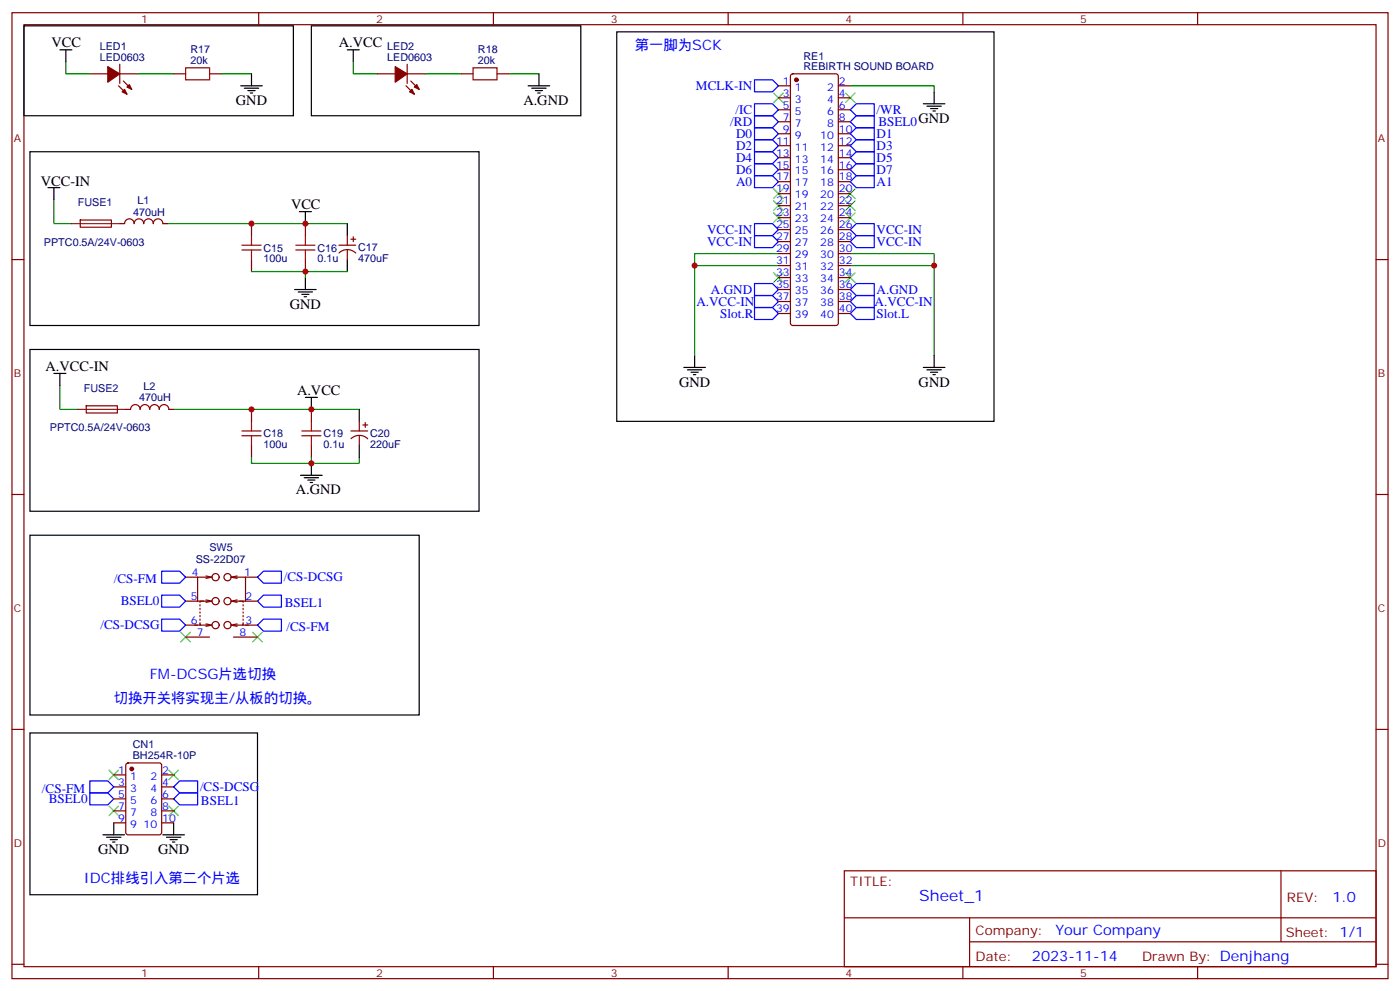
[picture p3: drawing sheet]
<svg xmlns="http://www.w3.org/2000/svg" width="412mm" height="292mm" viewBox="0 0 412 292" stroke-linecap="round" stroke-linejoin="round" font-family="sans-serif">
<g fill="none" stroke="#870000" stroke-width=".35">
<path d="M3.5 3.7h405.4v284.4h-405.4zM7.1 7.3h398.2v277.3h-398.2zM35.3 18.9v5.7M76.2 3.7v3.6M119.9 18.9v5.7M145.3 3.7v3.6M214.5 3.7v3.6M283.6 3.7v3.6M352.8 3.7v3.6M26.5 21.7h5.2M34.9 25.3l2.5 2.4M35.3 21.7h5.3"/>
<path d="M36.3 23.8l2.5 2.5M51.2 21.7h3.5M61.7 21.7h3.6M111.1 21.7h5.3M119.6 25.3l2.5 2.4M119.9 21.7h5.3M121 23.8l2.5 2.5M135.8 21.7h3.5M146.4 21.7h3.5M229.3 25.3h3.5M229.3 28.8h3.5M229.3 32.3h3.5"/>
<path d="M229.3 35.8h3.5M229.3 39.4h3.5M233.1 21.9l.4-.2h12.7l.5 .2 .2 .5v72.7l-.2 .5-.5 .2h-12.7l-.5-.2-.2-.5v-72.7zM246.9 25.3h3.6M246.9 28.8h3.6M246.9 32.3h3.6M246.9 35.8h3.6M246.9 39.4h3.6M229.3 42.9h3.5M229.3 46.4h3.5M229.3 50h3.5M229.3 53.5h3.5"/>
<path d="M229.3 57h3.5M246.9 42.9h3.6M246.9 46.4h3.6M246.9 50h3.6M246.9 53.5h3.6M246.9 57h3.6M3.5 76.4h3.6M23.6 64.8h9.2v2.1h-9.1zM35.3 65.8h1.4a1.41 1.41 0 0 1 1.4-1.4 1.41 1.41 0 0 1 1.4 1.4 1.41 1.41 0 0 1 1.4-1.4 1.41 1.41 0 0 1 1.4 1.4 1.41 1.41 0 0 1 1.4-1.4 1.41 1.41 0 0 1 1.5 1.4 1.41 1.41 0 0 1 1.4-1.4 1.41 1.41 0 0 1 1.4 1.4h1.4M74.1 65.8v3.6M74.1 76.4v3.5M90 65.8v3.6"/>
<path d="M90 76.4v3.5M99.8 72.2h5M99.9 74.5a3.5 3.5 0 0 1 4.9 0M102.3 69.4v2.8M102.3 73.6v2.8M103.4 70.4h1.4M104.1 69.7v1.4M229.3 78.2h3.5M229.3 74.6h3.5M229.3 71.1h3.5M229.3 67.6h3.5M229.3 64.1h3.5"/>
<path d="M229.3 60.5h3.5M246.9 78.2h3.6M246.9 74.6h3.6M246.9 71.1h3.6M246.9 67.6h3.6M246.9 64.1h3.6M246.9 60.5h3.6M405.3 76.4h3.6M229.3 92.3h3.5M229.3 88.8h3.5M229.3 85.2h3.5M229.3 81.7h3.5"/>
<path d="M246.9 92.3h3.6M246.9 88.8h3.6M246.9 85.2h3.6M246.9 81.7h3.6M25.4 119.5h9.1l.1 2-9.2 .1zM37 120.5h1.5a1.41 1.41 0 0 1 1.4-1.4 1.41 1.41 0 0 1 1.4 1.4M41.3 120.5a1.41 1.41 0 0 1 1.4-1.4 1.41 1.41 0 0 1 1.4 1.4M44.1 120.5a1.41 1.41 0 0 1 1.4-1.4 1.41 1.41 0 0 1 1.4 1.4M46.9 120.5a1.41 1.41 0 0 1 1.4-1.4 1.41 1.41 0 0 1 1.4 1.4M49.7 120.5h1.5M74.1 120.5v3.5M74.1 131.1v3.5"/>
<path d="M91.7 120.5v3.5M91.7 131.1v3.5M103.4 126.9h4.9M103.4 129.1a3.5 3.5 0 0 1 4.9 .1M105.8 124v2.9M105.8 128.3v2.8M106.9 125.1h1.4M107.6 124.4v1.4M3.5 145.6h3.6M405.3 145.6h3.6M54.7 169.9h3.5M54.7 177h5.3"/>
<path d="M58.9 178v.4M58.9 179.1v.3M60.7 176.6l1.7 .4-1.7 .3M60.7 169.5l1.7 .4M61.7 177h-2.8v.3M62.4 169.9h-4.2v7.1M62.4 169.9l-1.7 .4M68.1 169.9h4.2v7.1M68.1 169.9l1.7 .4M68.1 177l1.7 .3M68.8 177h2.8v.3M69.8 169.5l-1.7 .4"/>
<path d="M69.8 176.6l-1.7 .4M70.6 177h5.2M71.6 178v.4M71.6 179.1v.3M72.3 169.9h3.5M54.7 184h4.4M54.7 187.5h7M58.9 183.3v.7h2.8M58.9 180.1v.4M58.9 181.2v.3M58.9 182.2v.4M60.7 183.7l1.7 .3-1.7 .4"/>
<path d="M68.1 184l1.7 .4M68.8 187.5h7M69.8 183.7l-1.7 .3M71.4 184h4.4M71.6 183.3v.7h-2.8M71.6 180.1v.4M71.6 181.2v.3M71.6 182.2v.4M3.5 214.7h3.6M405.3 214.7h3.6M33.5 228.1h3.5M33.5 231.6h3.5"/>
<path d="M33.5 238.7h3.5M33.5 235.2h3.5M37.3 224.8l.4-.2h9.2l.7 .4v20l-.4 .7h-9.5l-.6-.4-.1-20zM47.6 228.1h3.6M47.6 231.6h3.6M47.6 238.7h3.6M47.6 235.2h3.6M33.5 242.2h3.5M47.6 242.2h3.6M248.7 256.3h156.6v28.3h-156.6zM377.3 256.4v20.8M248.7 270.2h156.5"/>
<path d="M285.6 277.2h119.6M285.6 270.2v14.1M3.5 283.8h3.6M76.2 284.6v3.5M145.3 284.6v3.5M214.5 284.6v3.5M283.6 284.6v3.5M352.8 284.6v3.5M405.3 283.8h3.6"/>
<circle cx="63.5" cy="177" r="1.06"/>
<circle cx="63.5" cy="169.9" r="1.06"/>
<circle cx="67" cy="177" r="1.06"/>
<circle cx="67" cy="169.9" r="1.06"/>
<circle cx="63.5" cy="184" r="1.06"/>
<circle cx="67" cy="184" r="1.06"/>
</g>
<g fill="none" stroke="#00f" stroke-width=".35">
<path d="M222.2 23.5h5.3l1.8 1.8-1.8 1.7h-5.3zM222.2 30.6h5.3l1.8 1.7-1.8 1.8h-5.3zM222.2 34.1h5.3l1.8 1.7-1.8 1.8h-5.3zM222.2 37.6h5.3l1.8 1.8-1.8 1.7h-5.3zM252.2 34.1h5.3v3.5h-5.3l-1.7-1.8zM252.2 30.6h5.3v3.5h-5.3l-1.7-1.8zM252.2 37.6h5.3v3.5h-5.3l-1.7-1.7zM222.2 41.1h5.3l1.8 1.8-1.8 1.8h-5.3zM222.2 44.7h5.3l1.8 1.7-1.8 1.8h-5.3zM222.2 48.2h5.3l1.8 1.8-1.8 1.7h-5.3zM222.2 51.7h5.3l1.8 1.8-1.8 1.7h-5.3zM252.2 51.7h5.3v3.5h-5.3l-1.7-1.7z"/>
<path d="M252.2 41.1h5.3v3.6h-5.3l-1.7-1.8zM252.2 44.7h5.3v3.5h-5.3l-1.7-1.8zM252.2 48.2h5.3v3.5h-5.3l-1.7-1.7zM222.2 65.8h5.3l1.8 1.8-1.8 1.8h-5.3zM222.2 69.4h5.3l1.8 1.7-1.8 1.8h-5.3zM252.2 65.8h5.3v3.6h-5.3l-1.7-1.8zM252.2 69.4h5.3v3.5h-5.3l-1.7-1.8zM222.2 83.5h5.3l1.8 1.7-1.8 1.8h-5.3zM222.2 87h5.3l1.8 1.8-1.8 1.7h-5.3zM222.2 90.5h5.3l1.8 1.8-1.8 1.8h-5.3zM250.5 88.8l1.7-1.8h5.3v3.5h-5.3zM252.2 83.5h5.3v3.5h-5.3l-1.7-1.8z"/>
<path d="M252.2 90.5h5.3v3.6h-5.3l-1.7-1.8zM47.6 175.2h5.3l1.8 1.8-1.8 1.7h-5.3zM47.6 168.1h5.3l1.8 1.8-1.8 1.8h-5.3zM77.6 175.2h5.3v3.5h-5.3l-1.8-1.7zM77.6 168.1h5.3v3.6h-5.3l-1.8-1.8zM47.6 182.2h5.3l1.8 1.8-1.8 1.8h-5.3zM77.6 182.2h5.3v3.6h-5.3l-1.8-1.8zM26.5 233.4h5.2l1.8 1.8-1.8 1.7h-5.2zM26.5 229.9h5.2l1.8 1.7-1.8 1.8h-5.2zM52.9 233.4h5.3v3.5h-5.3l-1.7-1.7zM52.9 229.9h5.3v3.5h-5.3l-1.7-1.8z"/>
</g>
<g fill="none" stroke="#000" stroke-width=".35">
<path d="M7.1 7.6h79.3v26.5h-79.3zM17.6 14.7h3.6M19.4 14.7v3.5M91.7 7.6h79.4v26.5h-79.4zM102.3 14.7h3.5M104.1 14.7v3.5M181.7 9.4h111.1v114.6h-111.1zM70.9 25.3h6.4M72 26h4.2M73 26.7h2.1M73.7 27.4h.7M74.1 21.7v3.6"/>
<path d="M155.6 25.3h6.3M156.6 26h4.3M157.7 26.7h2.1M158.4 27.4h.7M158.7 21.7v3.6M272 30.6h6.3M273 31.3h4.3M274.1 32h2.1M274.8 32.7h.7M275.2 27v3.6M8.8 44.7h132.3v51.1h-132.3zM14.1 55.2h3.5"/>
<path d="M15.9 55.2v3.6M88.2 62.3h3.5M90 62.3v3.5M102.3 65.8v3.6M102.3 76.4v3.5M86.8 85.2h6.3M87.8 85.9h4.3M88.9 86.6h2.1M89.6 87.3h.7M90 81.7v3.5M8.8 102.9h132.3v47.6h-132.3zM15.9 109.9h3.5"/>
<path d="M17.6 109.9v3.6M90 117h3.5M91.7 117v3.5M201.4 108.2h6.4M202.5 108.9h4.2M203.6 109.6h2.1M204.3 110.3h.7M204.6 104.6v3.6M272 108.2h6.3M273 108.9h4.3M274.1 109.6h2.1M274.8 110.3h.7"/>
<path d="M275.2 104.6v3.6M88.5 139.9h6.4M91.7 136.4v3.5M105.8 120.5v3.5M105.8 131.1v3.5M8.8 157.6h114.7v52.9h-114.7zM89.6 140.6h4.2M90.7 141.3h2.1M91.4 142h.7M8.8 215.8h67v47.6h-67zM30.3 245.7h6.4M31.4 246.5h4.2"/>
<path d="M32.5 247.2h2.1M33.2 247.9h.7M33.5 242.2v3.5M48 245.7h6.3M49 246.5h4.3M50.1 247.2h2.1M50.8 247.9h.7M51.2 242.2v3.5"/>
</g>
<g fill="none" stroke="#008700" stroke-width=".35">
<path d="M19.4 18.2v3.5h7.1M104.1 18.2v3.5h7M40.6 21.7h10.6M65.3 21.7h8.8M125.2 21.7h10.6M149.9 21.7h8.8M250.5 25.3h24.7v1.7M15.9 58.8v7h5.3M49.4 65.8h52.9M74.1 79.9h15.9M102.3 79.9h-12.3v1.8M204.6 78.2h24.7"/>
<path d="M229.3 74.6h-24.7v30M250.5 78.2h24.7M250.5 74.6h24.7v30M17.6 113.5v7h5.3M51.2 120.5h54.6M74.1 134.6v1.8h17.6M91.7 134.6v1.8h14.1v-1.8"/>
</g>
<g fill="none" stroke="#3c3" stroke-width=".35">
<path d="M227.9 27.4l2.8 2.8M230.7 27.4l-2.8 2.8M249.1 27.4l2.8 2.8M251.9 27.4l-2.8 2.8M227.9 55.6l2.8 2.8M227.9 59.1l2.8 2.8M230.7 59.1l-2.8 2.8M230.7 55.6l-2.8 2.8M249.1 55.6l2.8 2.8M249.1 59.1l2.8 2.8M251.9 55.6l-2.8 2.8M251.9 59.1l-2.8 2.8"/>
<path d="M227.9 62.7l2.8 2.8M230.7 62.7l-2.8 2.8M249.1 62.7l2.8 2.8M251.9 62.7l-2.8 2.8M227.9 80.3l2.8 2.8M230.7 80.3l-2.8 2.8M249.1 80.3l2.8 2.8M251.9 80.3l-2.8 2.8M53.3 186.1l2.8 2.8M56.1 186.1l-2.8 2.8M74.4 186.1l2.9 2.8M77.3 186.1l-2.9 2.8"/>
<path d="M32.1 237.3l2.8 2.8M32.1 226.7l2.8 2.8M34.9 237.3l-2.8 2.8M34.9 226.7l-2.8 2.8M49.7 237.3l2.9 2.8M49.7 226.7l2.9 2.8M52.6 237.3l-2.9 2.8M52.6 226.7l-2.9 2.8"/>
</g>
<g fill="#870000" stroke="#870000" stroke-width=".35">
<path d="M116.4 19.6l3.5 2.1-3.5 2.5z"/>
<path d="M120.6 27l.8-.7 .7 1.4z"/>
<path d="M122.8 24.9l.7 1.4-1.4-.7z"/>
<path d="M31.7 19.6l3.6 2.1-3.6 2.5z"/>
<path d="M36 27l.7-.7 .7 1.4z"/>
<path d="M38.1 24.9l.7 1.4-1.4-.7z"/>
<circle cx="38.8" cy="226.3" r=".53"/>
<circle cx="234.6" cy="23.5" r=".53"/>
</g>
<g fill="none" stroke="#a10000" stroke-width=".35">
<path d="M54.7 20h7v3.5h-7zM139.3 20h7.1v3.5h-7.1zM71.3 73.6h5.6M71.3 72.2h5.6M74.1 69.4v2.8M74.1 73.6v2.8M87.1 73.6h5.7M87.1 72.2h5.7M90 69.4v2.8M90 73.6v2.8M71.3 128.3h5.6M71.3 126.9h5.6"/>
<path d="M74.1 124v2.9M74.1 128.3v2.8M88.9 128.3h5.6M88.9 126.9h5.6M91.7 124v2.9M91.7 128.3v2.8"/>
</g>
<path d="M21.2 65.8h14.1M22.9 120.5h14.1" fill="none" stroke="#8c2424" stroke-width=".35"/>
<g fill="#c00">
<circle cx="91.7" cy="136.4" r=".88"/>
<circle cx="90" cy="79.9" r=".88"/>
<circle cx="91.7" cy="120.5" r=".88"/>
<circle cx="90" cy="65.8" r=".88"/>
<circle cx="204.6" cy="78.2" r=".88"/>
<circle cx="275.2" cy="78.2" r=".88"/>
<circle cx="74.1" cy="65.8" r=".88"/>
<circle cx="74.1" cy="120.5" r=".88"/>
</g>
<text font-size="4.6" fill="#00f" x="270.8" y="265.4">Sheet_1</text>
<g font-size="4.2">
<text x="15.2" y="14">VCC</text>
<text x="99.8" y="14">A.VCC</text>
<text x="69.5" y="30.9">GND</text>
<text x="154.2" y="30.9">A.GND</text>
<text x="12" y="54.9">VCC-IN</text>
<text x="85.7" y="61.6">VCC</text>
<text x="85.4" y="90.9">GND</text>
<text x="13.4" y="109.2">A.VCC-IN</text>
<text x="200" y="113.8">GND</text>
<text x="270.6" y="113.8">GND</text>
<text x="87.5" y="116.3">A.VCC</text>
<text x="87.1" y="145.6">A.GND</text>
<text x="28.9" y="251.4">GND</text>
<text x="46.6" y="251.4">GND</text>
</g>
<g font-size="4.2" fill="#00f">
<text x="187" y="14.7">第一脚为SCK</text>
<text x="44.1" y="199.9">FM-DCSG片选切换</text>
<text x="33.5" y="206.9">切换开关将实现主/从板的切换。</text>
<text x="24.7" y="259.9">IDC排线引入第二个片选</text>
<text x="392.5" y="265.6">1.0</text>
<text x="310.9" y="275.2">Your Company</text>
<text x="304" y="283">2023-11-14</text>
</g>
<g font-size="3.9" fill="#00f">
<text x="205" y="26.5">MCLK-IN</text>
<text x="216.6" y="33.6">/IC</text>
<text x="258.2" y="33.6">/WR</text>
<text x="215.1" y="37.1">/RD</text>
<text x="216.8" y="40.6">D0</text>
<text x="258.2" y="40.5">D1</text>
<text x="258.8" y="37.1">BSEL0GND</text>
<text x="216.8" y="44.1">D2</text>
<text x="216.8" y="47.6">D4</text>
<text x="258.2" y="44.1">D3</text>
<text x="258.2" y="47.6">D5</text>
<text x="216.8" y="51.1">D6</text>
<text x="258.2" y="51.1">D7</text>
<text x="216.8" y="54.7">A0</text>
<text x="258.2" y="54.6">A1</text>
<text x="208.3" y="68.8">VCC-IN</text>
<text x="258.2" y="68.8">VCC-IN</text>
<text x="208.3" y="72.4">VCC-IN</text>
<text x="258.2" y="72.4">VCC-IN</text>
<text x="209.4" y="86.5">A.GND</text>
<text x="258.2" y="86.5">A.GND</text>
<text x="205.1" y="90">A.VCC-IN</text>
<text x="212.2" y="93.5">Slot.R</text>
<text x="257.6" y="90">A.VCC-IN</text>
<text x="258.2" y="93.6">Slot.L</text>
<text x="33.5" y="171.7">/CS-FM</text>
<text x="83.6" y="171.2">/CS-DCSG</text>
<text x="35.5" y="178.2">BSEL0</text>
<text x="83.9" y="178.7">BSEL1</text>
<text x="29.6" y="185.3">/CS-DCSG</text>
<text x="84.4" y="185.8">/CS-FM</text>
<text x="12.3" y="233.4">/CS-FM</text>
<text x="58.9" y="232.9">/CS-DCSG</text>
<text x="14.4" y="236.4">BSEL0</text>
<text x="59.2" y="236.9">BSEL1</text>
</g>
<g font-size="3.9" fill="#800">
<text x="250.5" y="260.9">TITLE:</text>
<text x="379.1" y="265.6">REV:</text>
<text x="287.4" y="275.1">Company:</text>
<text x="378.7" y="275.7">Sheet: 1/1</text>
<text x="287.4" y="282.8">Date:</text>
<text x="336.4" y="282.9">Drawn By: Denjhang</text>
</g>
<g font-size="3.2" fill="#800">
<text x="41.6" y="6.7">1</text>
<text x="110.8" y="6.7">2</text>
<text x="179.9" y="6.7">3</text>
<text x="249.1" y="6.7">4</text>
<text x="318.2" y="6.7">5</text>
<text x="4.1" y="41.8">A</text>
<text x="405.9" y="41.8">A</text>
<text x="4.1" y="111">B</text>
<text x="405.9" y="111">B</text>
<text x="4.1" y="180.1">C</text>
<text x="405.9" y="180.1">C</text>
<text x="4.1" y="249.3">D</text>
<text x="405.9" y="249.3">D</text>
<text x="41.6" y="287.5">1</text>
<text x="110.8" y="287.5">2</text>
<text x="179.9" y="287.5">3</text>
<text x="249.1" y="287.5">4</text>
<text x="318.2" y="287.5">5</text>
</g>
<g font-size="3.2" fill="#000080">
<text x="29.4" y="17.9">LED0603</text>
<text x="29.4" y="14.7">LED1</text>
<text x="56.1" y="15.7">R17</text>
<text x="114.1" y="17.9">LED0603</text>
<text x="114.1" y="14.7">LED2</text>
<text x="140.8" y="15.7">R18</text>
<text x="236.7" y="17.5">RE1</text>
<text x="56.1" y="18.9">20k</text>
<text x="140.8" y="18.9">20k</text>
<text x="236.7" y="20.6">REBIRTH SOUND BOARD</text>
<text x="22.9" y="60.6">FUSE1</text>
<text x="39.2" y="63.5">470uH</text>
<text x="40.5" y="60.2">L1</text>
<text x="12.9" y="72.3">PPTC0.5A/24V-0603</text>
<text x="77.6" y="77.2">100u</text>
<text x="77.6" y="74">C15</text>
<text x="93.5" y="77.2">0.1u</text>
<text x="93.5" y="74.1">C16</text>
<text x="105.5" y="77.2">470uF</text>
<text x="105.5" y="74">C17</text>
<text x="24.7" y="115.3">FUSE2</text>
<text x="41" y="118.1">470uH</text>
<text x="42.3" y="114.8">L2</text>
<text x="14.7" y="127">PPTC0.5A/24V-0603</text>
<text x="77.6" y="131.9">100u</text>
<text x="77.6" y="128.7">C18</text>
<text x="95.2" y="131.9">0.1u</text>
<text x="95.2" y="128.7">C19</text>
<text x="109" y="131.9">220uF</text>
<text x="109" y="128.7">C20</text>
<text x="57.7" y="165.8">SS-22D07</text>
<text x="61.7" y="162.2">SW5</text>
<text x="39.1" y="220.3">CN1</text>
<text x="39.1" y="223.3">BH254R-10P</text>
</g>
<g font-size="3.2" fill="#00f">
<text x="230.6" y="24.9">1</text>
<text x="230.6" y="28.4">3</text>
<text x="234.1" y="26.7">1</text>
<text x="243.6" y="26.7">2</text>
<text x="247.1" y="28.4">4</text>
<text x="247.1" y="24.9">2</text>
<text x="230.6" y="32">5</text>
<text x="230.6" y="35.5">7</text>
<text x="234.1" y="30.2">3</text>
<text x="234.1" y="33.7">5</text>
<text x="243.6" y="33.7">6</text>
<text x="243.6" y="30.2">4</text>
<text x="247.1" y="35.5">8</text>
<text x="247.1" y="32">6</text>
<text x="230.6" y="39">9</text>
<text x="234.1" y="37.3">7</text>
<text x="234.1" y="40.8">9</text>
<text x="241.6" y="40.8">10</text>
<text x="243.6" y="37.3">8</text>
<text x="247.1" y="39">10</text>
<text x="228.6" y="42.5">11</text>
<text x="228.6" y="46.1">13</text>
<text x="234.1" y="44.3">11</text>
<text x="234.1" y="47.8">13</text>
<text x="241.6" y="47.8">14</text>
<text x="241.6" y="44.3">12</text>
<text x="247.1" y="46.1">14</text>
<text x="247.1" y="42.5">12</text>
<text x="228.6" y="49.6">15</text>
<text x="228.6" y="53.1">17</text>
<text x="234.1" y="51.4">15</text>
<text x="241.6" y="51.4">16</text>
<text x="247.1" y="53.1">18</text>
<text x="247.1" y="49.6">16</text>
<text x="228.6" y="56.7">19</text>
<text x="234.1" y="54.9">17</text>
<text x="234.1" y="58.4">19</text>
<text x="241.6" y="58.4">20</text>
<text x="241.6" y="54.9">18</text>
<text x="247.1" y="56.7">20</text>
<text x="228.6" y="60.2">21</text>
<text x="228.6" y="63.7">23</text>
<text x="234.1" y="61.9">21</text>
<text x="234.1" y="65.5">23</text>
<text x="241.6" y="65.5">24</text>
<text x="241.6" y="61.9">22</text>
<text x="247.1" y="63.7">24</text>
<text x="247.1" y="60.2">22</text>
<text x="228.6" y="67.2">25</text>
<text x="228.6" y="70.8">27</text>
<text x="234.1" y="69">25</text>
<text x="241.6" y="69">26</text>
<text x="247.1" y="70.8">28</text>
<text x="247.1" y="67.2">26</text>
<text x="228.6" y="74.3">29</text>
<text x="228.6" y="77.8">31</text>
<text x="234.1" y="72.5">27</text>
<text x="234.1" y="76.1">29</text>
<text x="241.6" y="76.1">30</text>
<text x="241.6" y="72.5">28</text>
<text x="247.1" y="77.8">32</text>
<text x="247.1" y="74.3">30</text>
<text x="228.6" y="81.4">33</text>
<text x="234.1" y="79.6">31</text>
<text x="234.1" y="83.1">33</text>
<text x="241.6" y="83.1">34</text>
<text x="241.6" y="79.6">32</text>
<text x="247.1" y="81.4">34</text>
<text x="228.6" y="84.9">35</text>
<text x="228.6" y="88.4">37</text>
<text x="234.1" y="86.6">35</text>
<text x="241.6" y="86.6">36</text>
<text x="247.1" y="88.4">38</text>
<text x="247.1" y="84.9">36</text>
<text x="228.6" y="91.9">39</text>
<text x="234.1" y="90.2">37</text>
<text x="234.1" y="93.7">39</text>
<text x="241.6" y="93.7">40</text>
<text x="241.6" y="90.2">38</text>
<text x="247.1" y="91.9">40</text>
<text x="56.5" y="169.5">4</text>
<text x="72" y="169.5">1</text>
<text x="56.2" y="176.6">5</text>
<text x="72.3" y="176.6">2</text>
<text x="56.2" y="183.7">6</text>
<text x="72.3" y="183.7">3</text>
<text x="58" y="187.2">7</text>
<text x="70.6" y="187.2">8</text>
<text x="34.8" y="227.8">1</text>
<text x="47.8" y="227.8">2</text>
<text x="34.8" y="231.3">3</text>
<text x="38.3" y="229.5">1</text>
<text x="38.3" y="233">3</text>
<text x="44.3" y="233">4</text>
<text x="44.3" y="229.5">2</text>
<text x="47.8" y="231.3">4</text>
<text x="34.8" y="234.8">5</text>
<text x="34.8" y="238.3">7</text>
<text x="38.3" y="236.6">5</text>
<text x="44.3" y="236.6">6</text>
<text x="47.8" y="238.3">8</text>
<text x="47.8" y="234.8">6</text>
<text x="34.8" y="241.9">9</text>
<text x="38.3" y="240.1">7</text>
<text x="38.3" y="243.6">9</text>
<text x="42.3" y="243.6">10</text>
<text x="44.3" y="240.1">8</text>
<text x="47.8" y="241.9">10</text>
</g>
</svg>
